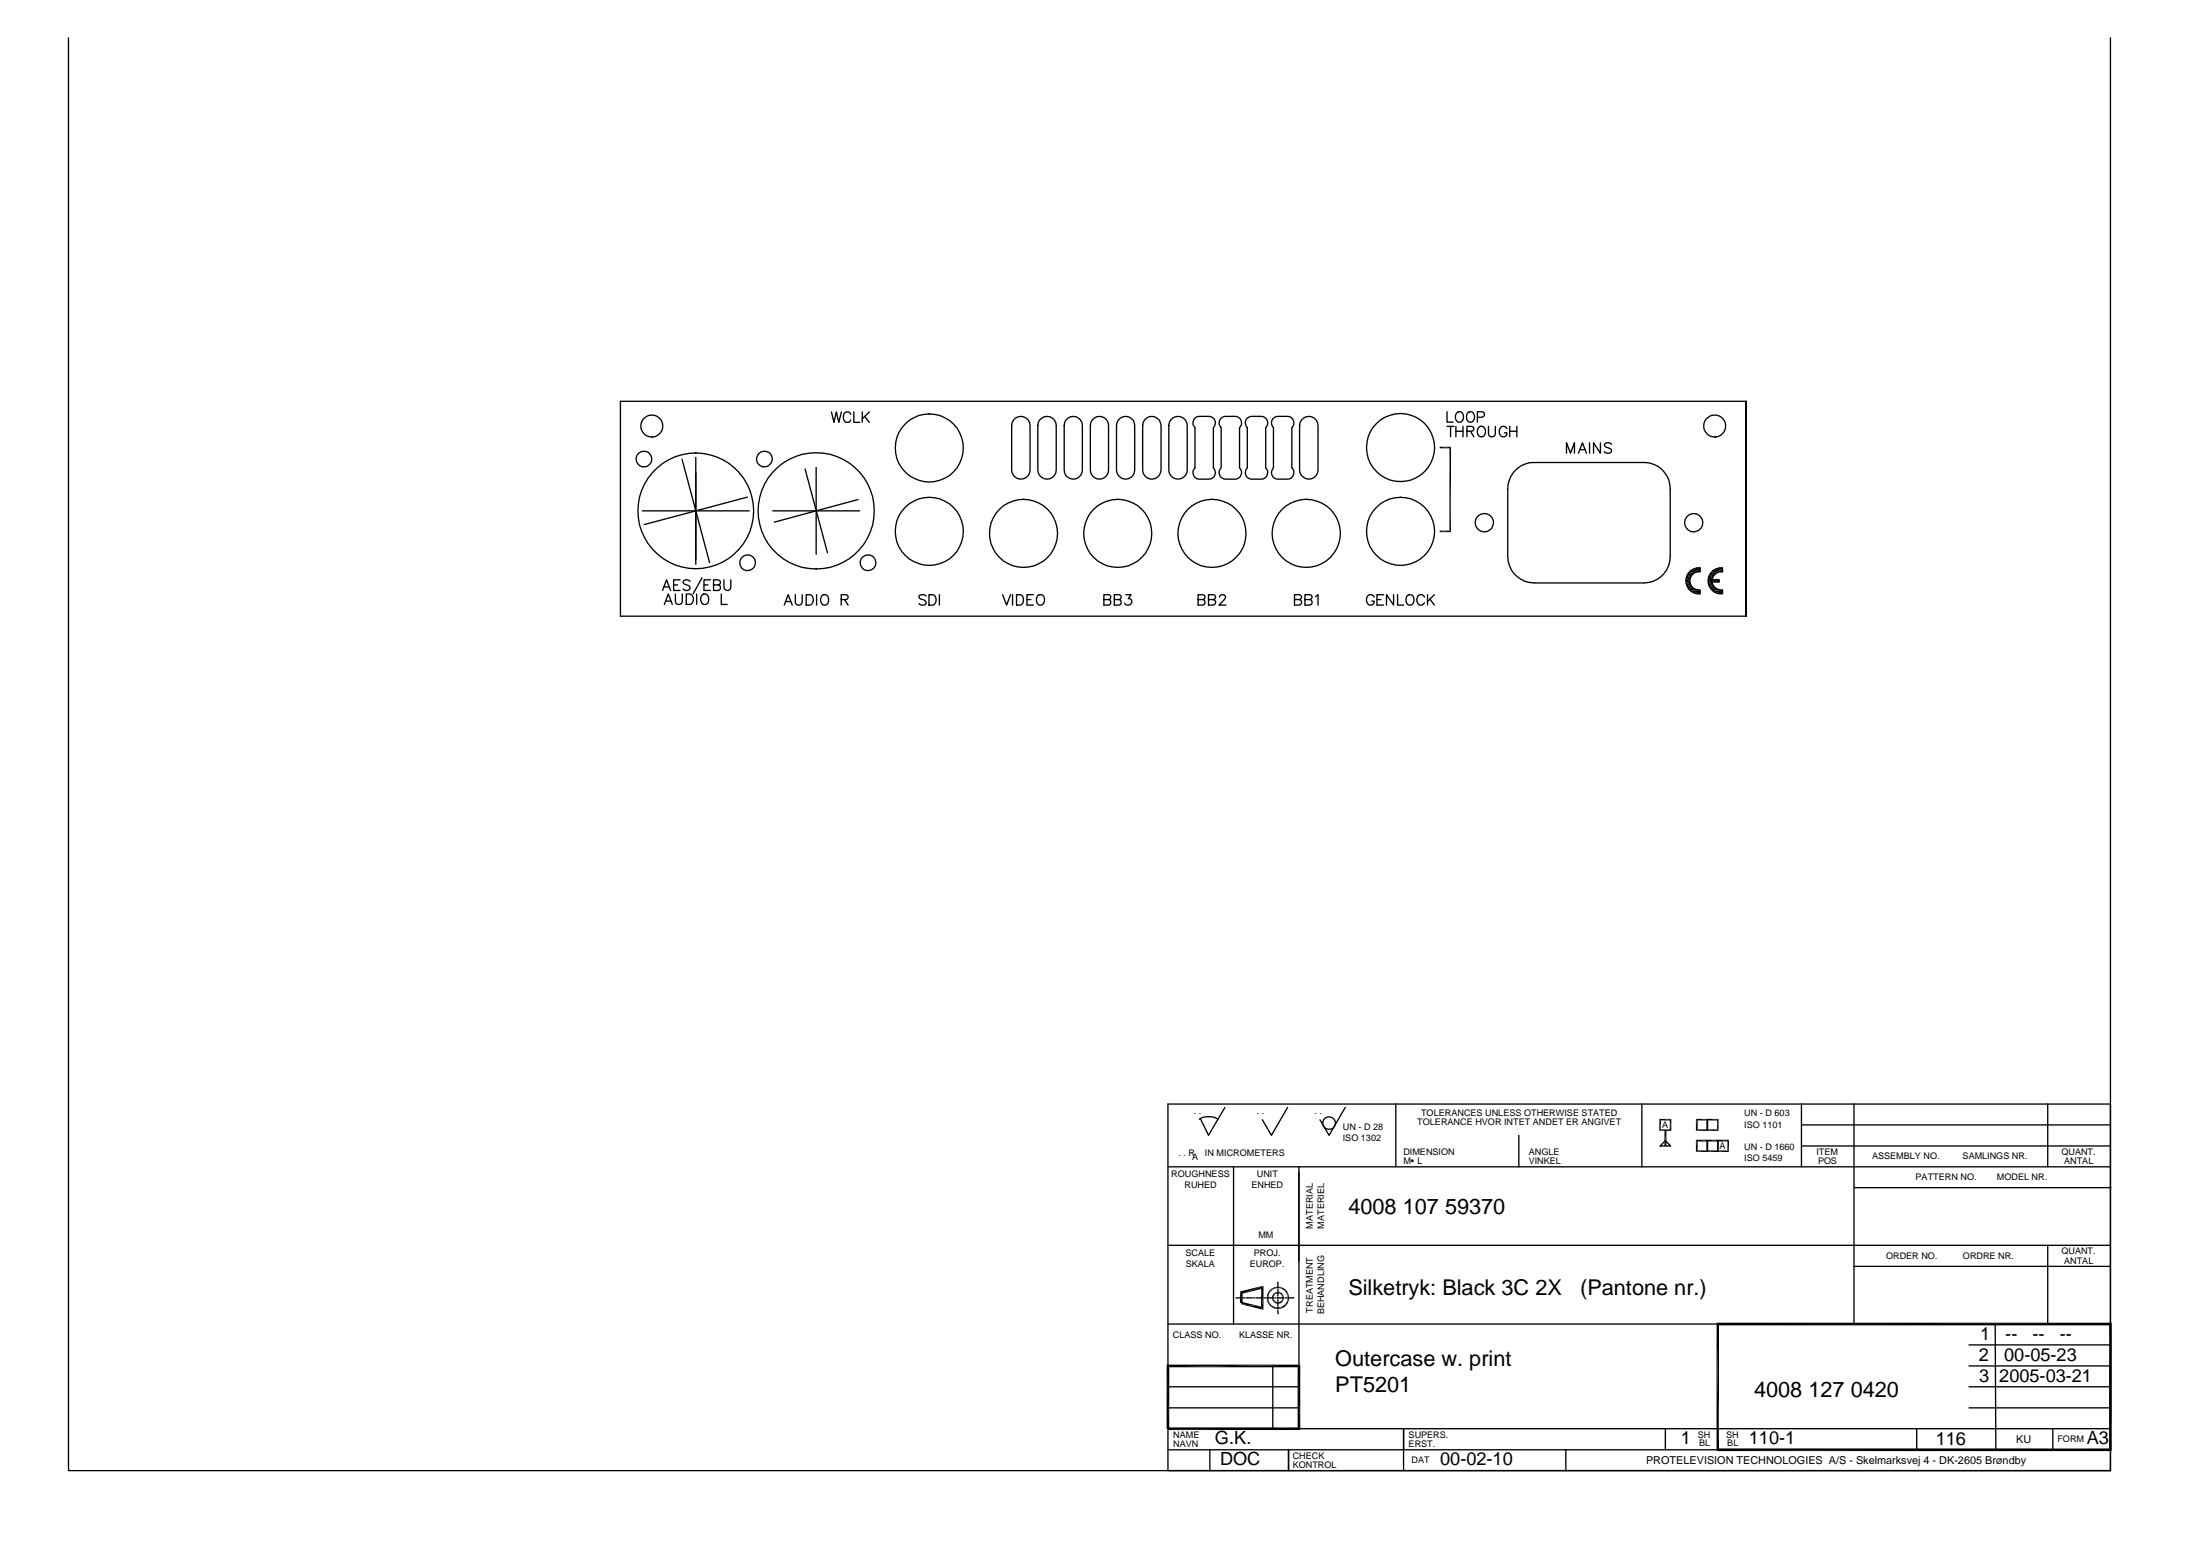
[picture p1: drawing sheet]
<svg xmlns="http://www.w3.org/2000/svg" width="420mm" height="297mm" viewBox="0 0 420 297" stroke-linecap="round" stroke-linejoin="round" font-family="sans-serif">
<g fill="none" stroke="#000" stroke-width=".25">
<path d="M13.1 7.2v273.5h390M403.1 7.2v273.5M158.8 78.6l.5 2 .4-2 .5 2 .5-2M162.5 79.1a.72 .72 0 0 0-.9-.5 .72 .72 0 0 0-.5 .8 .88 .88 0 0 0 .2 1 .88 .88 0 0 0 .9 .1l.3-.3M163.1 78.6v2h1.1M164.7 78.6v2M165.1 79.5l.9 1.1M166 78.6l-1.3 1.4M228.1 80l.6-.5h2.2a1.26 1.26 0 0 1 1.1 .8 1.26 1.26 0 0 1-.3 1.3v7.7a1.26 1.26 0 0 1 .3 1.4 1.26 1.26 0 0 1-1.1 .8h-1.8a1.26 1.26 0 0 1-1.2-.8 1.26 1.26 0 0 1 .3-1.4v-7.7a1.21 1.21 0 0 1-.1-1.6zM233.1 80l.6-.5h2.2a1.26 1.26 0 0 1 1.1 .8 1.26 1.26 0 0 1-.3 1.3v7.7a1.26 1.26 0 0 1 .3 1.4 1.26 1.26 0 0 1-1.1 .8h-1.8a1.26 1.26 0 0 1-1.2-.8 1.26 1.26 0 0 1 .3-1.4v-7.7a1.21 1.21 0 0 1-.1-1.6zM238.1 80l.6-.5h2.2a1.26 1.26 0 0 1 1.1 .8 1.26 1.26 0 0 1-.3 1.3v7.7a1.26 1.26 0 0 1 .3 1.4 1.26 1.26 0 0 1-1.1 .8h-1.8a1.26 1.26 0 0 1-1.2-.8 1.26 1.26 0 0 1 .3-1.4v-7.7a1.34 1.34 0 0 1-.1-1.6zM243.1 80l.6-.5h2.2a1.26 1.26 0 0 1 1.1 .8 1.26 1.26 0 0 1-.3 1.3v7.7a1.26 1.26 0 0 1 .3 1.4 1.26 1.26 0 0 1-1.1 .8h-1.8a1.26 1.26 0 0 1-1.2-.8 1.26 1.26 0 0 1 .3-1.4v-7.7a1.34 1.34 0 0 1-.1-1.6z"/>
<path d="M276.4 78.6v2h1.1M278.3 78.7a.93 .93 0 0 1 1.1 .3 .93 .93 0 0 1 0 1.1 .74 .74 0 0 1-.8 .5 .74 .74 0 0 1-.6-.8 1.15 1.15 0 0 1 .3-1.1zM280.5 78.7a.95 .95 0 0 1 1.1 .4 .95 .95 0 0 1-.2 1.2 .72 .72 0 0 1-.8 .3 .72 .72 0 0 1-.5-.8 1.15 1.15 0 0 1 .4-1.1zM282.2 79.7h.8a.55 .55 0 0 0 .4-.9l-.4-.2h-.8v2M333.5 76.6h-215v41h215M122.7 97.5h20.4M130.3 87.7l5.2 19.7M132.9 87.3v20.4M142.7 94.9l-19.7 5.2M147.6 97.5h16.6M153.8 89.5l4.2 16M155.9 89.2v16.6"/>
<path d="M163.9 95.4l-16 4.3M193.5 80.2a1.76 1.76 0 0 1 2-.6 1.76 1.76 0 0 1 1.2 1.6v8.5a1.76 1.76 0 0 1-1.7 1.8 1.76 1.76 0 0 1-1.8-1.8v-8.5zM198.5 80.2a1.75 1.75 0 0 1 2-.6 1.75 1.75 0 0 1 1.2 1.6v8.5a1.76 1.76 0 0 1-1.7 1.8 1.76 1.76 0 0 1-1.8-1.8v-8.5zM203.5 80.2a1.75 1.75 0 0 1 2-.6 1.75 1.75 0 0 1 1.2 1.6v8.5a1.74 1.74 0 0 1-1.7 1.8 1.74 1.74 0 0 1-1.8-1.8v-8.5zM208.6 80.2a1.73 1.73 0 0 1 1.9-.6 1.73 1.73 0 0 1 1.2 1.6v8.5a1.74 1.74 0 0 1-1.7 1.8 1.74 1.74 0 0 1-1.8-1.8v-8.5zM213.6 80.2a1.73 1.73 0 0 1 1.9-.6 1.73 1.73 0 0 1 1.2 1.6v8.5a1.74 1.74 0 0 1-1.7 1.8 1.74 1.74 0 0 1-1.8-1.8v-8.5zM218.6 80.2a1.76 1.76 0 0 1 1.9-.6 1.76 1.76 0 0 1 1.2 1.6v8.5a1.76 1.76 0 0 1-1.7 1.8 1.76 1.76 0 0 1-1.8-1.8v-8.5zM223.6 80.2a1.76 1.76 0 0 1 1.9-.6 1.76 1.76 0 0 1 1.2 1.6v8.5a1.76 1.76 0 0 1-1.7 1.8 1.76 1.76 0 0 1-1.8-1.8v-8.5zM248.5 80.2a1.75 1.75 0 0 1 2-.6 1.75 1.75 0 0 1 1.2 1.6v8.5a1.76 1.76 0 0 1-1.7 1.8 1.76 1.76 0 0 1-1.8-1.8v-8.5zM276.4 81.4h1.3M277 81.4v2M278 81.4v2"/>
<path d="M278 82.3h1.4M279.4 81.4v2M280.2 82.3l1.1-.1 .2-.3-.1-.3-.4-.2h-.8v2M280.8 82.3l.7 1.1M282.5 81.5a.93 .93 0 0 1 1.1 .3 .93 .93 0 0 1 0 1.1 .74 .74 0 0 1-.9 .5 .74 .74 0 0 1-.5-.8 1.15 1.15 0 0 1 .3-1.1zM284.3 81.4v1.4a.66 .66 0 0 0 .6 .6 .66 .66 0 0 0 .7-.6v-1.4M287.8 81.9a.74 .74 0 0 0-.9-.5 .74 .74 0 0 0-.6 .8 .83 .83 0 0 0 .3 1 .83 .83 0 0 0 1.1-.1l.1-.5h-.5M288.3 82.3h1.4M288.3 81.4v2M289.7 81.4v2M289.8 89.4a5 5 0 0 1 3.2-1.1h21a4.9 4.9 0 0 1 5 5v13a5 5 0 0 1-5 5h-21a5.1 5.1 0 0 1-5-5v-13a5.2 5.2 0 0 1 1.8-3.9zM299.2 86.5v-2l.7 2 .8-2v2"/>
<path d="M301.5 86.5l.7-2 .8 2M301.8 85.8h.9M303.6 84.5v2M305.6 84.5v2l-1.3-2v2M307.8 84.8a.77 .77 0 0 0-1.4 .2l.2 .3 .8 .3a.48 .48 0 0 1 .4 .6 .87 .87 0 0 1-1.4 0M126.5 112.7l.8-2 .8 2M126.8 112h1M126.9 115.4l.7-2 .8 2M127.2 114.8h.9M128.7 111.7h.7M129 113.4v1.4a.66 .66 0 0 0 .6 .6 .66 .66 0 0 0 .7-.6v-1.4M129.9 110.7h-1.2v2h1.2"/>
<path d="M131.1 113.4h.6a1.06 1.06 0 0 1 .7 1 1.06 1.06 0 0 1-.7 1h-.6zM131.8 111a.72 .72 0 0 0-.7-.3 .72 .72 0 0 0-.6 .5l.4 .4 .5 .1a.49 .49 0 0 1 .2 .9 .85 .85 0 0 1-1.1-.2M133.1 113.4v2M134.1 110.3l-1.7 3.1M134.2 113.5a.93 .93 0 0 1 1.1 .3 .93 .93 0 0 1 0 1.1 .74 .74 0 0 1-.9 .5 .74 .74 0 0 1-.6-.8v-.4zM134.5 111.7h.7M135.7 110.7h-1.2v2h1.2M136.3 111.7l1.1-.1 .2-.3-.2-.5-1.1-.1v2l1.1-.1a.53 .53 0 0 0 .2-.6 .53 .53 0 0 0-.5-.3M137.8 113.4v2h1.1M138.3 110.7v1.4a.66 .66 0 0 0 .6 .6 .66 .66 0 0 0 .7-.6v-1.4M149.8 115.5l.7-2 .8 2M150.1 114.8h.9"/>
<path d="M151.9 113.5v1.4a.66 .66 0 0 0 .6 .6 .66 .66 0 0 0 .7-.6v-1.4M154 113.5h.6a1.06 1.06 0 0 1 .7 1 1.06 1.06 0 0 1-.7 1h-.6zM156 113.5v2M157.1 113.6a.85 .85 0 0 1 1 .2 .85 .85 0 0 1 .1 1 .76 .76 0 0 1-.7 .7 .76 .76 0 0 1-.8-.7v-.5zM160.7 114.5l1.1-.1 .2-.3-.1-.4-.4-.2h-.8v2M161.3 114.5l.7 1M176.9 113.8a.99 .99 0 0 0-1.4 0l.1 .4 .3 .2a1.16 1.16 0 0 1 1 .5v.3a.89 .89 0 0 1-1.4 0M177.4 113.5h.7a1.06 1.06 0 0 1 .7 1 1.06 1.06 0 0 1-.7 1h-.7zM179.4 113.5v2M191.5 113.5l.7 2 .8-2M193.4 113.5v2M194.1 113.5h.7a1.08 1.08 0 0 1 .7 1 1.08 1.08 0 0 1-.7 1h-.7z"/>
<path d="M196.1 114.5h.8M197.4 113.5h-1.3v2h1.3M198.1 113.8a.84 .84 0 0 1 1.1-.1 .84 .84 0 0 1 .3 1.1 .76 .76 0 0 1-.8 .7 .76 .76 0 0 1-.7-.7zM210.8 114.5l1.2-.1 .1-.3-.1-.4-.3-.2h-.9v2h.9a.53 .53 0 0 0 .5-.5 .53 .53 0 0 0-.5-.5M212.8 114.5l1.2-.1 .1-.3-.1-.4-.3-.2h-.9v2h.9a.53 .53 0 0 0 .4-.5 .53 .53 0 0 0-.4-.5M215 113.5h1l-.5 .8a.64 .64 0 0 1 .7 .7 .64 .64 0 0 1-.9 .5l-.5-.4M228.8 114.5l1.2-.1 .1-.3-.1-.4-.3-.2h-.9v2h.9a.53 .53 0 0 0 .4-.5 .53 .53 0 0 0-.4-.5M230.8 114.5l1.1-.1 .3-.3-.2-.4-.4-.2h-.8v2h.8a.53 .53 0 0 0 .6-.5 .53 .53 0 0 0-.6-.5M232.9 114l.1-.3a.66 .66 0 0 1 .9 0 .56 .56 0 0 1-.1 .8l-1 1h1.3M247.2 114.5l1.2-.1 .2-.3-.1-.4-.4-.2h-.9v2h.9a.53 .53 0 0 0 .5-.5 .53 .53 0 0 0-.5-.5M249.2 114.5l1.2-.1a.44 .44 0 0 0 0-.8l-1.2-.1v2h.9a.53 .53 0 0 0 .5-.5 .53 .53 0 0 0-.5-.5M251.2 113.9l.5-.4v2"/>
<path d="M262.4 114a.74 .74 0 0 0-.8-.5 .74 .74 0 0 0-.6 .8 .83 .83 0 0 0 .2 1.1 .83 .83 0 0 0 1.1-.2l.1-.4h-.4M263 114.5h.7M264.2 113.5h-1.2v2h1.2M266.1 113.5v2l-1.3-2v2M266.9 113.5v2h1.2M268.7 113.8a.84 .84 0 0 1 1.1-.1 .84 .84 0 0 1 .2 1.1 .76 .76 0 0 1-.7 .7 .76 .76 0 0 1-.8-.7zM272 114a.74 .74 0 0 0-.8-.5 .74 .74 0 0 0-.6 .8v.5a.74 .74 0 0 0 .6 .7 .74 .74 0 0 0 .8-.5M272.6 113.5v2M273.1 114.4l.8 1.1M273.9 113.5l-1.3 1.3M322.9 108.9l1.2-.5h.6v.8a1.75 1.75 0 0 0-2 1.7 1.75 1.75 0 0 0 2 1.7v.8a2.49 2.49 0 0 1-2.6-1.6 2.49 2.49 0 0 1 .8-2.9zM327.2 108.9l1.1-.5h.7v.8a1.76 1.76 0 0 0-2 1.7 1.76 1.76 0 0 0 2 1.7v.8a2.5 2.5 0 0 1-2.6-1.6 2.5 2.5 0 0 1 .8-2.9z"/>
<path d="M333.5 117.6v-41v41M229 213.6a3.6 3.6 0 0 1 3.6 0M233.9 211.4l-3.1 5.3-1.6-3.2M245.9 211.4l-3.1 5.3-1.7-2.9M254.6 215.4a1.22 1.22 0 0 0-.3-2.1 1.22 1.22 0 0 0-1.7 1.2 1.22 1.22 0 0 0 1.8 1M256.9 211.4l-3.1 5.3-1.7-2.9M266.6 210.8v11.9M290.1 216.7v6M313.6 210.8v11.9M318.1 217.7l1 1.1h-2zM344 214.7h59.1M344 218.8h59.1"/>
<path d="M344 210.8v11.9M354.1 210.8v42M391.1 210.8v11.9M403.1 210.8h-180v69.9h180M223.1 237.7h180M223.1 222.7h180M235.6 222.7v30.1M248.1 222.7v50M354.2 226.7h48.9M391.1 237.7v15.1M223.1 252.8h180M236.1 247.8h1.1"/>
<path d="M237.4 247.8h.3M238 247.8h1.2M239.4 247.8h.3M239.9 247.8h1.3M241.4 247.8h.3M241.9 247.8h1.3M243.5 247.8h.2M243.9 247.8h1.3M244.1 250.1v.7M244.1 244.8v.6M244.1 245.6v.3M244.1 246.1v1.3"/>
<path d="M244.1 247.6v.3M244.1 248.1v1.3M244.1 249.6v.3M245.4 247.8h.3M247.1 247.7l-1.1 .1M354.1 241.8h49M376 256.7h27.1M381 252.8l.2 23.8M223.1 276.8h180M223.1 272.7h180M223.1 264.7h25M223.1 268.8h25"/>
<path d="M231.1 276.8v3.9M243.1 260.8v11.9M246.1 276.8v3.9v-3.9M268.1 276.8v-4.1v8M299 276.8v3.9M318.1 272.7v4.1M328 272.7v4.1M366.1 272.7v4.1M376 264.7h27.1M376 268.8h27.1M376 260.8h27.1M392 272.7v4.1"/>
<circle cx="123" cy="87.6" r="1.5"/>
<circle cx="124.5" cy="81.3" r="2.11"/>
<circle cx="132.9" cy="97.5" r="11"/>
<circle cx="146" cy="87.6" r="1.5"/>
<circle cx="155.9" cy="97.5" r="11.1"/>
<circle cx="177.5" cy="85.5" r="6.5"/>
<circle cx="267.5" cy="85.4" r="6.5"/>
<circle cx="283.5" cy="99.8" r="1.76"/>
<circle cx="323.5" cy="99.8" r="1.75"/>
<circle cx="327.5" cy="81.3" r="2.11"/>
<circle cx="142.8" cy="107.4" r="1.5"/>
<circle cx="165.8" cy="107.4" r="1.5"/>
<circle cx="177.5" cy="101.5" r="6.5"/>
<circle cx="195.5" cy="101.8" r="6.5"/>
<circle cx="213.5" cy="101.8" r="6.5"/>
<circle cx="231.5" cy="101.8" r="6.5"/>
<circle cx="249.5" cy="101.8" r="6.5"/>
<circle cx="267.5" cy="101.4" r="6.5"/>
</g>
<g fill="#000">
<path d="M275 101.3h1.8l-1.8 .3zM322 111.2l.9 .5-.7 .1zM322 110.6h.7l-.7 .6zM322.2 111.8l1 .3-.7 .3zM322.2 109.9l.7 .2-.9 .5zM322.5 112.4h1.1l-.7 .4zM322.5 109.4l.7 .3-1 .2zM322 111.2h.7l.2 .5zM322 111.2l.7-.6v.6zM322.9 112.8l1.8 .6-1.2-.2zM322.2 111.8l.7-.1 .3 .4zM322 110.6l.9-.5-.2 .5z"/>
<path d="M322.9 108.9l1.8 .3zM322.9 108.9l1.3 .3-1.7 .2zM322.5 112.4l.7-.3 .4 .3zM322.2 109.9l1-.2-.3 .4zM323.5 113.2l1.2 .2zM322.9 108.9l.6-.3 1.2 .6zM322.9 112.8l.7-.4 .6 .2zM322.5 109.4l1.1-.1-.4 .4zM323.5 108.6l.6-.2 .6 .8zM322.9 112.8l1.3-.2h.5zM322.5 109.4l1.7-.2-.6 .1zM322.9 112.8l1.8-.2v.8z"/>
<path d="M324.1 108.4h.6v.8zM326.2 111.2l1 .5-.8 .1zM326.2 110.6h.8l-.8 .6zM326.4 111.8l1.1 .3-.8 .3zM326.4 109.9l.8 .2-1 .5zM326.6 110.5h1.9l-1.9 .7zM326.6 111.2l1.9-.7v.7zM326.7 112.4h1.2l-.7 .4zM326.7 109.4l.8 .3-1.1 .2zM326.2 111.2h.8l.2 .5zM326.2 111.2l.8-.6v.6zM327.2 112.8l1.8 .6-1.3-.2z"/>
<path d="M326.4 111.8l.8-.1 .3 .4zM326.2 110.6l1-.5-.2 .5zM327.2 108.9l1.8 .3zM327.2 108.9l1.2 .3-1.7 .2zM326.7 112.4l.8-.3 .4 .3zM326.4 109.9l1.1-.2-.3 .4zM327.7 113.2l1.3 .2zM327.2 108.9l.5-.3 1.3 .6zM327.2 112.8l.7-.4 .5 .2zM326.7 109.4l1.2-.1-.4 .4zM327.7 108.6l.6-.2 .7 .8zM327.2 112.8l1.2-.2h.6z"/>
<path d="M326.7 109.4l1.7-.2-.5 .1zM327.2 112.8l1.8-.2v.8zM328.3 108.4h.7v.8zM316.9 213.6l.3 .3v1.7zM317.2 213.9l2-.3-.3 .3zM318.9 213.9l.3 2-.3-.3zM317.2 215.6h1.7l-2 .3zM323.9 213.6l.3 .3v1.7zM325.9 217.9l.3 2-.3-.3zM324.2 217.9l2-.3-.3 .3zM325.9 213.9l.3 2-.3-.3zM324.2 213.9l2-.3-.3 .3z"/>
<path d="M325.9 219.9l.3-.3h1.7zM325.9 213.6l.3 .3v1.7zM326.2 215.6h1.7l-2 .3zM327.9 217.9l.3 2-.3-.3zM326.2 217.9l2-.3-.3 .3zM327.9 213.9l.3 2-.3-.3zM326.2 213.9l2-.3-.3 .3zM328.2 217.9l2-.3-.3 .3zM329.9 217.9l.3 2-.3-.3zM327.9 219.9l.3-.3h1.7zM236.8 246.5l.5 2.2h-.5zM237 249l3.8 .4 .5 .6z"/>
<path d="M237.1 248.5l3.7 .9-3.8-.4zM236.8 246.5l.5 .5v1.7zM240.8 246.1l.5 3.9-.5-.6zM237.3 247l4-1.6-.5 .7zM241.3 245.4v4.6l-.5-3.9zM236.8 246.5l4.5-1.1-4 1.6zM241.9 247.8h.3l-.2 .5zM242 247.2l.3 .1-.4 .5zM242 248.3l.3-.1-.1 .6zM242.2 246.7l.2 .1-.4 .4zM242.2 248.8l.2-.1 .1 .6zM242.2 247.8l.1 .4-.3 .1z"/>
<path d="M242.3 247.3l-.1 .5h-.3zM242.3 248.2l.1 .5-.2 .1zM242 247.2l.4-.4-.1 .5zM242.4 248.7l.3 .4-.2 .2zM242.5 246.2l.2 .3-.5 .2zM242.7 249.1l.3 .5-.5-.3zM242.2 246.7l.5-.2-.3 .3zM242.7 249.1l.4 .2-.1 .3zM242.9 247.8h.3l-.2 .4zM243 247.3l.3 .1-.4 .4zM243 248.2l.3-.1-.1 .5zM242.5 246.2l.5-.3 .1 .3z"/>
<path d="M243.1 249.3l.4 .5-.5-.2zM242.5 246.2h.6l-.4 .3zM243.1 249.3l.5 .2-.1 .3zM243.2 247.8l.1 .3-.3 .1zM243.2 246.9l.3 .2-.5 .2zM243.2 248.6l.3-.2 .1 .4zM242.9 247.8l.4-.4-.1 .4zM243.3 248.1l.2 .3-.3 .2zM243 247.3l.5-.2-.2 .3zM243.5 248.4l.3 .1-.2 .3zM243 245.9l.5-.2 .1 .2zM243.6 249.5l.5 .4-.6-.1z"/>
<path d="M243 245.9h.6l-.5 .3zM243.6 249.5l.5 .1v.3zM243.2 246.9l.4-.2 .2 .3zM243.8 248.5l.3 .4-.5-.1zM243.2 246.9l.6 .1-.3 .1zM243.8 248.5l.3 .1v.3zM243.6 246.7l.5-.1v.3zM243.6 246.7l.5 .2-.3 .1zM244.1 248.6l.4 .2-.4 .1zM244.1 248.6l.3-.1 .1 .3zM243.5 245.7l.6-.1v.3zM243.5 245.7l.6 .2h-.5z"/>
<path d="M244.1 249.6l.5 .2-.5 .1zM244.1 249.6l.5-.1v.3zM244.1 246.6l.3 .4-.3-.1zM244.4 248.5l.3-.1 .2 .2zM244.1 246.6l.4 .1-.1 .3zM244.4 248.5l.5 .1-.4 .2zM244.1 245.6l.5 .3h-.5zM244.6 249.5l.4-.2 .2 .3zM244.1 245.6l.5 .1v.2zM244.6 249.5l.6 .1-.6 .2zM244.5 246.7l.2 .4-.3-.1zM244.9 248.1l.2 .1-.4 .2z"/>
<path d="M244.7 247.1l.2-.2v.5zM244.9 247.8h.3l-.3 .3zM244.9 247.4l.2-.1-.2 .5zM244.5 246.7l.4 .2-.2 .2zM244.7 248.4l.4-.2-.2 .4zM244.6 245.7l.4 .5-.4-.3zM245 249.3l.4-.2 .2 .2zM244.9 246.9l.2 .4-.2 .1zM244.9 248.1l.3-.3-.1 .4zM244.6 245.7l.6 .2-.2 .3zM245 249.3h.6l-.4 .3zM245.1 247.3l.1 .5h-.3z"/>
<path d="M245.2 245.9l.2 .6-.4-.3zM245.7 248.7l.2 .1-.5 .3zM245.2 245.9l.4 .3-.2 .3zM245.4 249.1l.5-.3-.3 .5zM245.4 246.5l.2-.3 .1 .6zM245.9 248.2l.2 .1-.4 .4zM245.7 246.8l.2-.1v.6zM245.9 247.8h.3l-.3 .4zM245.9 247.3l.2-.1-.2 .6zM245.6 246.2l.3 .5-.2 .1zM245.7 248.7l.4-.4-.2 .5zM245.9 246.7l.2 .5-.2 .1z"/>
<path d="M246.2 247.8l-.1 .5-.2-.1zM246.1 247.2l.1 .6h-.3zM327.8 252.5l.5 24-.5 .5zM327.8 252.5l.5 .5v23.5zM328.3 253l75-.5-.5 .5zM327.8 252.5h75.5l-75 .5zM222.8 260.5l.5 12.2h-.5zM223.1 272.5h24.7l-24.7 .5zM223.1 273l24.7-.5 .5 .5zM222.8 260.5l.5 .5v11.7zM247.8 261l.5 12-.5-.5zM223.3 261l25-.5-.5 .5z"/>
<path d="M247.8 261l.5-.5v12.5zM222.8 260.5h25.5l-25 .5zM327.8 277l75-.5 .5 .5zM328.3 276.5h74.5l-75 .5zM402.8 253l.5 24-.5-.5zM402.8 253l.5-.5v24.5z"/>
</g>
<g fill="none" stroke="#000" stroke-width=".3">
<path d="M275 85.4h2.1M277 85.3v16.3M275 101.4h2.1M316.9 213.7h2.3M316.9 215.7h2.3M317.1 213.6v2.3M319 213.6v2.3M323.9 219.8h6.3M323.9 213.7h4.3M323.9 215.7h4.3M326.1 213.6v2.3M326.1 217.6v2.3"/>
<path d="M328.1 213.6v2.3M328.1 217.6v2.3M330.1 217.6v2.3"/>
</g>
<path d="M323.9 217.7h6.3M324.1 213.6v2.3M324.1 217.6v2.3" fill="none" stroke="#000" stroke-width=".34"/>
<path d="M318.1 215.8v3" fill="none" stroke="#000" stroke-width=".38"/>
<g font-size="4.1">
<text x="257.5" y="231.8">4008 107 59370</text>
<text x="257.5" y="247.2">Silketryk: Black 3C 2X</text>
<text x="301.8" y="247.2">(Pantone nr.)</text>
<text x="255" y="260.7">Outercase w. print</text>
<text x="255" y="265.7">PT5201</text>
<text x="335" y="266.7">4008 127 0420</text>
</g>
<g font-size="3.5">
<text x="378.2" y="255.8">1</text>
<text x="383" y="255.8">--</text>
<text x="388.2" y="255.8">--</text>
<text x="393.4" y="255.8">--</text>
<text x="377.9" y="259.8">2</text>
<text x="378" y="263.8">3 2005-03-21</text>
<text x="382.8" y="259.8">00-05-23</text>
<text x="232" y="275.7">G.K.</text>
<text x="321" y="275.7">1</text>
<text x="334" y="275.7">110-1</text>
<text x="369.7" y="275.9">116</text>
<text x="398.5" y="275.7">A3</text>
<text x="233" y="279.7">DOC</text>
<text x="275" y="279.7">00-02-10</text>
</g>
<g font-size="2.1">
<text x="385.1" y="275.4">KU</text>
<text x="314.4" y="279.4">PROTELEVISION TECHNOLOGIES A/S - Skelmarksvej 4 - DK-2605 Brøndby</text>
</g>
<g font-size="1.7">
<text x="228" y="212.7">. .</text>
<text x="240" y="212.7">. .</text>
<text x="251" y="212.7">. .</text>
<text x="256.5" y="215.7">UN - D 28</text>
<text x="270.7" y="214.7">TOLERANCE HVOR INTET ANDET ER ANGIVET</text>
<text x="271.4" y="213">TOLERANCES UNLESS OTHERWISE STATED</text>
<text x="317.4" y="215.3">A</text>
<text x="333.1" y="213.1">UN - D 603</text>
<text x="333.1" y="215.3">ISO 1101</text>
<text x="225" y="220.7">. . R</text>
<text x="227.7" y="221.5">A</text>
<text x="230.1" y="220.7">IN MICROMETERS</text>
<text x="256.5" y="217.8">ISO 1302</text>
<text x="268" y="220.4">DIMENSION</text>
<text x="292" y="220.5">ANGLE</text>
<text x="328.4" y="219.3">A</text>
<text x="333.1" y="219.5">UN - D 1660</text>
<text x="333.1" y="221.7">ISO 5459</text>
<text x="346.9" y="220.5">ITEM</text>
<text x="357.5" y="221.3">ASSEMBLY NO.</text>
<text x="374.8" y="221.3">SAMLINGS NR.</text>
<text x="393.7" y="220.4">QUANT.</text>
<text x="223.7" y="224.7">ROUGHNESS</text>
<text x="226.2" y="226.9">RUHED</text>
<text x="239" y="226.9">ENHED</text>
<text x="240" y="224.7">UNIT</text>
<text x="268" y="222.2">M•L</text>
<text x="292" y="222.2">VINKEL</text>
<text x="347.2" y="222.2">POS</text>
<text x="365.8" y="225.3">PATTERN NO.</text>
<text x="381.4" y="225.3">MODEL NR.</text>
<text x="394.2" y="222.2">ANTAL</text>
<text x="226.4" y="239.7">SCALE</text>
<text x="239.5" y="239.7">PROJ.</text>
<text x="240.3" y="236.3">MM</text>
<text x="250.7" y="234.6" transform="rotate(-90 250.7 234.6)">MATERIAL</text>
<text x="252.9" y="234.6" transform="rotate(-90 252.9 234.6)">MATERIEL</text>
<text x="393.7" y="239.4">QUANT.</text>
<text x="226.4" y="241.8">SKALA</text>
<text x="238.7" y="241.8">EUROP.</text>
<text x="360.2" y="240.3">ORDER NO.</text>
<text x="374.9" y="240.3">ORDRE NR.</text>
<text x="394.2" y="241.2">ANTAL</text>
<text x="250.7" y="250.6" transform="rotate(-90 250.7 250.6)">TREATMENT</text>
<text x="252.9" y="250.9" transform="rotate(-90 252.9 250.9)">BEHANDLING</text>
<text x="224" y="255.3">CLASS NO.</text>
<text x="236.6" y="255.3">KLASSE NR.</text>
<text x="224.1" y="274.5">NAME</text>
<text x="269" y="274.5">SUPERS.</text>
<text x="324.3" y="274.4">SH</text>
<text x="329.6" y="274.4">SH</text>
<text x="392.9" y="275.3">FORM</text>
<text x="224.1" y="276.3">NAVN</text>
<text x="246.9" y="278.5">CHECK</text>
<text x="246.9" y="280.3">KONTROL</text>
<text x="269" y="276.3">ERST.</text>
<text x="269.6" y="279.3">DAT</text>
<text x="324.5" y="276.1">BL</text>
<text x="329.9" y="276.1">BL</text>
</g>
</svg>
